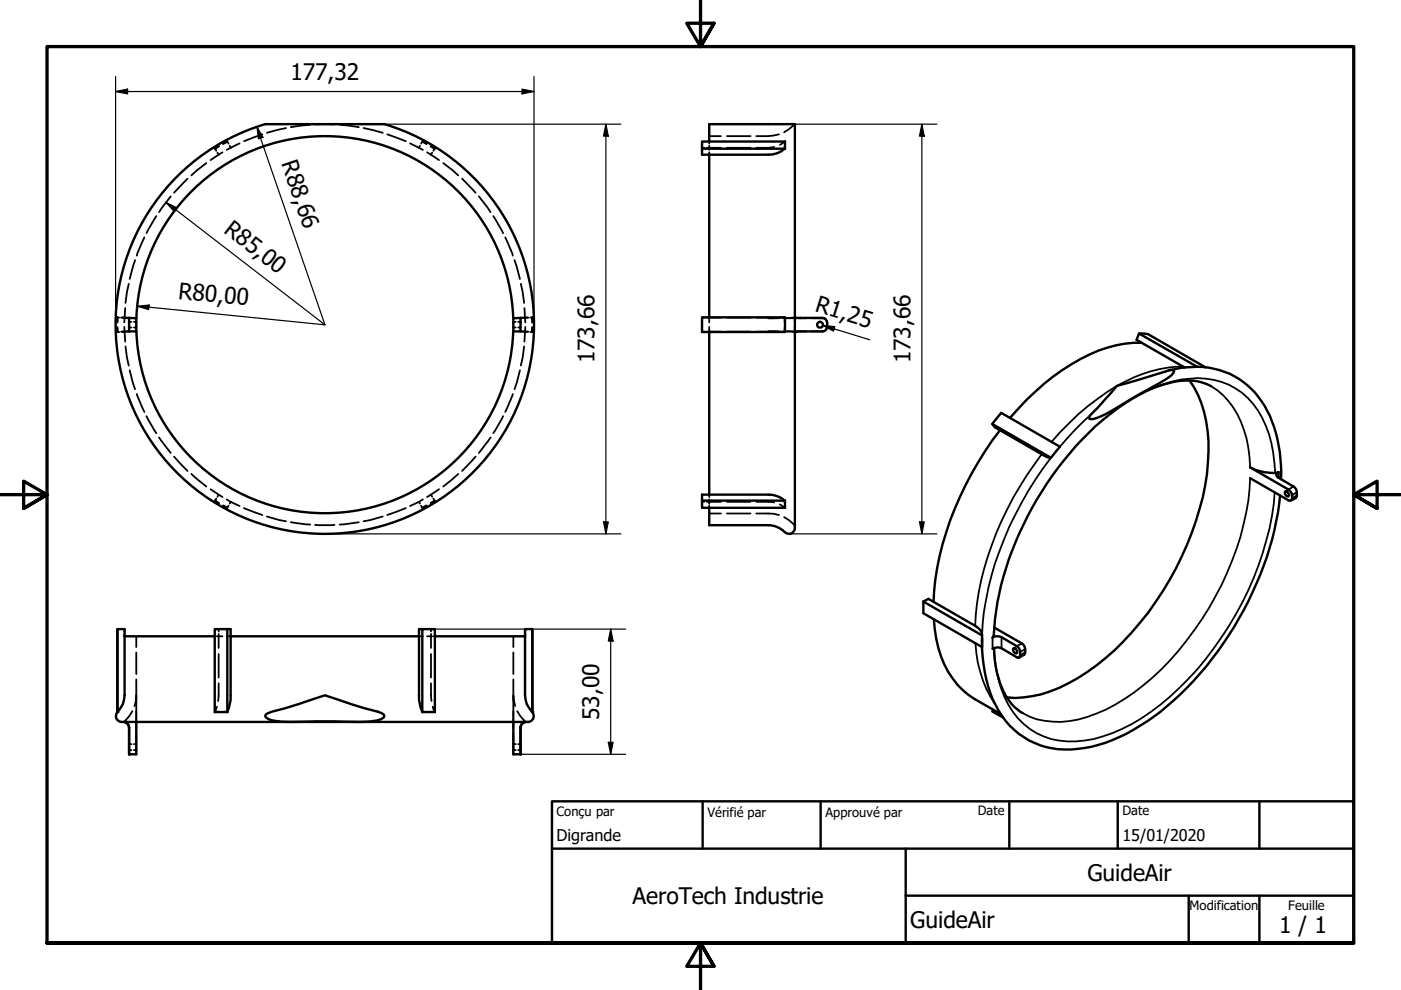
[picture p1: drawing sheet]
<svg xmlns="http://www.w3.org/2000/svg" width="297mm" height="210mm" viewBox="0 0 297 210" stroke-linecap="round" stroke-linejoin="round" font-family="sans-serif">
<g fill="none" stroke="#000" stroke-width=".38">
<path d="M39.8 37.9l-2.9 3M43.8 34.6l-3.2 2.6M45.5 31.5l.9-.5-.8 .5 .2 .5M46.1 32.4l.3 .4M46.4 32.8l-1.8 1.1M47.2 32.3l-.8 .5M48.5 30.5l-.3-.5-.9 .5M48.7 30.9l.2 .4M48.9 31.3l-.8 .5M50.8 30.4l-1.9 .9M55.6 28.5l-3.8 1.4M60.6 27.1l-4 1.1"/>
<path d="M65.8 26.5l-4.1 .5M66.8 26.4h4.1M72 26.5l4.1 .5M77.1 27.1l4.1 1.1M82.1 28.5l3.9 1.4M86.9 30.4l1.9 .9M88.8 31.3l.9 .5M89 30.9l-.2 .4M89.3 30.5l.2-.5 .9 .5M90.6 32.3l.8 .5M91.3 31l.9 .5zM91.4 32.8l1.7 1.1"/>
<path d="M91.6 32.4l-.2 .4M92.1 31.5l-.2 .5M94 34.6l3.2 2.6M98 37.9l2.8 3M148.8 31.3h.6M149.9 31.3h.5v.5M150.4 30v.5M150.4 30.9v.4h2.4M150.4 32.3v.5M150.4 28.9h2.4M154.1 31.3h5M154.1 28.9h5"/>
<path d="M164.1 31.2l-1.2 .1h-2.6M165.2 28.5l-2.3 .4h-2.6M166.4 30h.1M166.4 30l-1 .7M166.4 30v.5M166.4 31v.5M168.2 26.6l-2 1.4M168.4 26.3l-.1 .2M28.6 55.2l-1.1 4M30.6 50.3l-1.6 3.9M33.1 45.8l-2 3.6M36.2 41.6l-2.5 3.4"/>
<path d="M101.5 41.6l2.5 3.4M104.6 45.8l2.1 3.6M107.1 50.3l1.6 3.9M109.1 55.2l1.1 4M24.9 67.3v1.1zM24.9 69.4l.1 1zM25 67.3h.3M25 70.4h.3M25.7 67.3h.3M25.7 70.3h.3M26.4 69.3l.1 3.1M26.5 65.3l-.1 3.1"/>
<path d="M26.6 73.4l.7 4.1M27.3 60.2l-.7 4M27.4 68.2h.5M27.4 69.4h.5M27.5 78.5l1.1 4M28.4 68.2h.5M28.4 69.4h.5M108.8 68.2h.5M108.8 69.4h.5M109.9 68.2h.5M109.9 69.4h.5M110.2 78.5l-1.1 4"/>
<path d="M110.4 60.2l.7 4M111.1 73.4l-.7 4.1M111.2 65.3l.2 3.1M111.4 69.3l-.2 3.1M111.8 67.3h.3M111.8 70.3h.3M112.5 70.4h.3M112.8 67.3v1.1zM112.8 67.3h-.3M112.8 69.4v1zM148.8 67.3h.6M148.8 70.3h.6"/>
<path d="M149.9 67.3h2.9M149.9 70.3h2.9M150.4 67.3v1.1M150.4 69.3v1M154.1 67.3h5M154.1 70.3h5M160.3 67.3h3.7M160.3 70.3h3.7M165 67.4l-2.1 .1h2.3M165 70.3h-2.1h2.3M165.2 70.3l1.2 .1M166.1 70.3h2.2"/>
<path d="M166.3 67.5h4.6M166.3 70.3h4.6M166.4 67.3h.1M166.4 70.4h.1M166.4 67.3h-1.2M166.4 67.3v1.1M166.4 69.4v1M168.3 67.3l-2.2 .1M168.4 67.3h.1v1.1M168.5 69.3v1h-.1M172.1 67.5l2.8 .1M174.9 70.1l-.5 .2h-2.3"/>
<path d="M175.2 68l.2 .4M175.4 69.3l-.2 .5M29 83.5l1.6 3.8M31.1 88.2l2 3.7M33.7 92.7l2.5 3.3M36.9 96.8l2.9 3.1M100.8 96.8l-2.8 3.1M104 92.7l-2.5 3.3M106.7 88.2l-2.1 3.7M108.7 83.5l-1.6 3.8M40.6 100.5l3.2 2.7M44.6 103.7l1.8 1.2"/>
<path d="M45.5 106.1l.9 .6M45.8 105.7l-.2 .4 .8 .6M46.4 104.9l.8 .5M46.4 104.9l-.3 .4M47.3 107.2l.9 .5M48.1 105.9l.8 .5M48.5 107.2l-.3 .5M48.9 106.4l1.9 .9M48.9 106.4l-.2 .4M51.7 107.7l3.9 1.5M56.6 109.5l4 1M61.7 110.7l4.1 .5"/>
<path d="M66.8 111.3h4.1M76.1 110.7l-4.1 .5M81.2 109.5l-4.1 1M86 107.7l-3.9 1.5M88.8 106.4l-1.9 .9M88.8 106.4l.2 .4M89.3 107.2l.2 .5M89.7 105.9l-.9 .5M90.4 107.2l-.9 .5M91.4 104.9l-.8 .5M91.4 104.9l.2 .4M91.9 105.7l.2 .4"/>
<path d="M92.1 106.1l-.8 .6M93.1 103.7l-1.7 1.2M97.2 100.5l-3.2 2.7M148.8 106.4h.6M149.9 106.4h2.9M150.4 104.9v.5M150.4 105.9v.9M150.4 107.2v.5M150.4 108.9h2.4M154.1 106.4h5M154.1 108.9h5M160.3 106.4l3.8 .1"/>
<path d="M160.3 108.9h3.7l1.2 .3M165.4 107l1 .7M166.2 109.6l1.1 .7 1 1M166.4 107.7h.1M166.4 106.1v.6M166.4 107.2v.5M168.5 111.6v.3M26.4 134.4v.5M26.4 133.4v.5M28.9 134.9v2.3M28.9 138.3v4.6M45.5 134.9h.3"/>
<path d="M46.1 134.9h1.1M46.4 133.4v.5M46.4 134.4v3M46.4 138.7v5M48.1 134.9h.8M88.8 134.9h.9M91.4 134.4v.5h-.8M91.4 133.4v.5M91.4 138.7v5M91.6 134.9h-.2v2.5M91.9 134.9h.3M108.8 134.9v2.3"/>
<path d="M108.8 138.3v4.6M111.4 134.4l-.1 .5M111.4 133.4v.5M25 150.9l-.1 .1M25.8 153.1h.1M25.9 153.1h.2M26.2 153l-.2 .1h.4M27.4 157.8h.5M27.4 159h.5M28.1 150.8l-.7 1-.9 1.1M28.4 157.8h.5M28.4 159h.5"/>
<path d="M28.9 157.8v.2M28.9 158.8v.2M28.9 147.4l-.1 1.2-.3 1.1M28.9 144.1v5.5M28.9 149.8v4.5M28.9 155.5v2.3M28.9 158.2v.4M28.9 159v.3M28.9 159.6v.3M45.6 150.9h.9M45.6 150.9v.1M46 149.8l-.4 1.1"/>
<path d="M46.4 144.9l-.2 3.7M47.4 150.9h.8M89.5 150.9h.9M91.2 150.9h.9M91.4 144.9l.1 3.7M91.8 149.8l.3 1.1M92.1 150.9l.1 .1M108.8 158.8v.2M108.8 157.8v.2M108.8 147.4l.4 2.3M108.8 144.1v5.5M108.8 149.8v4.5"/>
<path d="M108.8 155.5v2.3M108.8 158.2v.4M108.8 159v.3M108.8 159.6v.3M108.8 157.8h.5M108.8 159h.5M109.7 150.8l.6 1 1 1.1M109.9 157.8h.5M109.9 159h.5M111.4 153.1h.1M111.5 153l.3 .1h-.2M111.6 153.1h.2"/>
<path d="M111.9 153.1h.1M112.8 150.9v.1"/>
</g>
<g fill="#000">
<circle cx="45.5" cy="31.5" r=".19"/>
<circle cx="45.6" cy="31.5" r=".19"/>
<circle cx="48.2" cy="30" r=".19"/>
<circle cx="89.5" cy="30" r=".19"/>
<circle cx="150.4" cy="70.4" r=".19"/>
<circle cx="150.4" cy="70.3" r=".19"/>
<circle cx="168.5" cy="67.3" r=".19"/>
<circle cx="168.5" cy="70.3" r=".19"/>
<circle cx="45.5" cy="106.1" r=".19"/>
<circle cx="45.6" cy="106.1" r=".19"/>
<circle cx="48.2" cy="107.7" r=".19"/>
<circle cx="89.5" cy="107.7" r=".19"/>
<circle cx="26.1" cy="153.1" r=".19"/>
<circle cx="26.2" cy="153.1" r=".19"/>
<circle cx="45.5" cy="151" r=".19"/>
<circle cx="111.6" cy="153.1" r=".19"/>
</g>
<!-- layer: Visible (ISO) -->
<g fill="none" stroke="#000" stroke-width=".51">
<path d="M56.3 26.3a44.4 44.4 0 0 0-23.5 68.3 44.4 44.4 0 0 0 72.2 0 44.4 44.4 0 0 0-23.5-68.3M56.3 26.3h25.2M148.8 30h17.6v1.5h-17.6zM148.8 31.5v1.3h14.1a5.4 5.4 0 0 0 3.5-1.3M150.4 30v-3.7h18.1v85.6a1.24 1.24 0 0 1-.7 1.2 1.24 1.24 0 0 1-1.4-.3M150.4 32.8v34.5M26 67.3l1.4 .1M27.4 69.3v1M27.4 67.4l1.5 .1v.9v1.9h-1.5M27.4 67.4v1M27.4 70.3h-1.4M27.4 68.4v.9"/>
<path d="M28.9 70.2a40 40 0 0 0 40 38.6 40 40 0 0 0 39.9-38.6M28.9 67.4a40 40 0 0 1 40-38.5 40 40 0 0 1 39.9 38.5M110.4 68.4v.9M110.4 67.4l-1.6 .1v1v1.8h1.6M110.4 69.3v1M110.4 67.4v1M110.4 70.3h1.4M111.8 67.3l-1.4 .1M148.8 67.3h17.6v3.1h-17.6zM150.4 70.4v34.5M168.5 67.3l5.9 .1a.98 .98 0 0 1 1 1v.9a.98 .98 0 0 1-1 1h-5.9M241.5 70.7l1.9 .1 12.2 7.1"/>
<path d="M242.1 72.7a26.9 26.9 0 0 0-15 4.6 52.6 52.6 0 0 0-13 11.3M242.1 72.7l-1.1-.7 .5-1.3 12.3 7.1M242.1 72.7l9.1 5.2M247.8 78.5a18.6 18.6 0 0 1 14.8 1.8 19.8 19.8 0 0 1 8.2 12.8l.7 4.1 .2 2.9-.1 1.5M210.4 89.9l1.9-2.4 12.4 7.2-1.9 2.4M212 91.2a67.5 67.5 0 0 0-13.9 34.1l-.2 2.3M212 91.2l-1.1-.6-.5-.7 12.4 7.2M212 91.2l8.9 5.1a3.4 3.4 0 0 0 1.9 .8M236.8 81.8l11.2-3.3h.7l.2 .1a1.82 1.82 0 0 1-1 1.3l-9.8 5.7a18.5 18.5 0 0 1-6.6 3.3l-.6-.2v-.3zM252.2 80.7a25.6 25.6 0 0 1 3.9 17.4 61.1 61.1 0 0 1-9.6 27.3 56.9 56.9 0 0 1-18 18.4 24 24 0 0 1-15 4.1M256.8 81.9a12 12 0 0 0-9.8-.5 36.3 36.3 0 0 0-13.5 7.9 69.7 69.7 0 0 0-22 38.5l-.6 3.6-.2 3.3-.3 .5a1.97 1.97 0 0 1 1.9-.1l3.3 1.9a1.91 1.91 0 0 1 .5 2.4h-.5l-3.3-2a1.93 1.93 0 0 0-1.9 .2M148.8 106.1h17.6v1.6h-17.6z"/>
<path d="M148.8 106.1v-1.2h14.1a5.4 5.4 0 0 1 3.5 1.2M150.4 107.7v3.7h12.5M162.8 111.4l1.2 .1 1 .3 1.4 1M265 101.4l8.2 4.7h.5a1.64 1.64 0 0 0-.5-2.3l-8.2-4.7a9.6 9.6 0 0 0 6.1 1l-.3 .2a.55 .55 0 0 0 .2 1l3.3 1.9a1.84 1.84 0 0 1 .5 2.4l-1.1 .5M271.4 105.1a69 69 0 0 1-14.4 34.6 55.1 55.1 0 0 1-19.8 16.6 24.3 24.3 0 0 1-15.4 2.1 17.2 17.2 0 0 1-11.9-11.6 34 34 0 0 1-1.7-11.6M272.5 104.2a.73 .73 0 0 1 .7 1.1 .73 .73 0 0 1-.7-1.1zM24.9 133.4h1.5v14a4.9 4.9 0 0 1-1.5 3.6zM24.9 133.4v17.6M26.4 134.9h19.1M45.5 133.4h2.7v17.6h-2.7zM48.2 133.4h.7v14a9.2 9.2 0 0 1-.7 3.6M48.9 134.9h39.9"/>
<path d="M89.5 133.4h2.7v17.6h-2.7zM89.5 133.4h-.7v14a9.2 9.2 0 0 0 .7 3.6M92.2 134.9h19.1M112.8 133.4v17.6v-17.6h-1.5v14a4.9 4.9 0 0 0 1.5 3.6M195.8 127.5v2.5l12.4 7.2v-1.2a2.71 2.71 0 0 0-1.4-3.3l-8.9-5.1M195.8 127.5l1-.5 1.1 .6M195.8 127.5l12.4 7.2M198 131.3a21.8 21.8 0 0 0 6.2 15l2.5 1.9 5.5 3.2M210.8 137.4a18.2 18.2 0 0 0 4.3 12.6l1.7 1.2M210.8 133.1l5.9 3.3a1.85 1.85 0 0 1 .5 2.4l-1.1 .6M214.9 137.4a.73 .73 0 0 1 .6 1.1 .73 .73 0 0 1-.6-1.1zM24.9 151a1.24 1.24 0 0 0-.2 1.3 1.24 1.24 0 0 0 1.1 .8"/>
<path d="M25.8 153.1h86.2M26.4 153.1a1.2 1.2 0 0 1 1 1.2 1.28 1.28 0 0 0-1-1.2zM27.4 157.8v2.1M27.4 154.3v5.6M28.9 153.1v6.8h-1.5M56.4 151.5l1.2-.6 2.9-.8 8.4-2.7 8.3 2.7 2.9 .8 1.2 .6a.45 .45 0 0 1-.1 .7 6.1 6.1 0 0 1-3.1 .8l-11-.1a42.7 42.7 0 0 1-9.3-.1 1.51 1.51 0 0 1-1.5-1.1zM108.8 153.1v6.8h1.6M110.4 157.8v2.1M110.4 154.3v5.6M110.9 153.2l.5-.1a1.29 1.29 0 0 0-1 1.2l.2-.8zM112.8 151a1.24 1.24 0 0 1 .3 1.3 1.24 1.24 0 0 1-1.2 .8M210.6 150.5l-.2 .3 2.3 1.3"/>
<circle cx="173.8" cy="68.9" r=".62"/>
</g>
<g fill="#000">
<circle cx="24.9" cy="151" r=".25"/>
<circle cx="27.4" cy="159.9" r=".25"/>
<circle cx="110.4" cy="159.9" r=".25"/>
<circle cx="112.8" cy="151" r=".25"/>
</g>
<!-- layer: Etroit visible (ISO) -->
<g fill="none" stroke="#000" stroke-width=".38">
<path d="M250.9 77.8a29.9 29.9 0 0 0-18.2 6.8 52.1 52.1 0 0 0-9.8 9.1M220.9 96.3a67.5 67.5 0 0 0-14 34l-.1 2.4M222.8 97.1a71 71 0 0 0-14.2 32.7l-.4 4.9M231.3 87.9a63.8 63.8 0 0 0-6.6 6.8M240.5 84.2a25.7 25.7 0 0 1 15.2-3.9 14.9 14.9 0 0 1 12.7 9.9 28.4 28.4 0 0 1 2 10.1M256.8 81.9a17.2 17.2 0 0 1 7.5 11l.6 4 .1 2.2M265 101.4a56.1 56.1 0 0 1-7.3 25.1 60 60 0 0 1-19.3 21.7 29.1 29.1 0 0 1-13.5 4.9 15.7 15.7 0 0 1-8.1-1.9M270.3 104.4a64.4 64.4 0 0 1-11.3 30.8 58.9 58.9 0 0 1-19 18.3 24.3 24.3 0 0 1-15.5 3.5 15.4 15.4 0 0 1-12.3-11.2 28.9 28.9 0 0 1-1.4-8.4M271.1 100.1v1.2M274.3 103.2l-1.1 .6M275 105.1l-1.1 .5M275 104.4l-1.1 .6"/>
<path d="M206.8 136.4a26 26 0 0 0 4 12.7M210.4 135.2v2.4M212.3 135.1v2.3M216.7 136.4l-1.1 .6M217.4 138.3l-1.1 .7M217.4 137.6l-1.1 .6"/>
</g>
<!-- layer: Cadre (ISO) -->
<path d="M148.5 -.1v10l-2.9-5h5.8l-2.9 5 2.9-5M0 104.9h10l-5-2.9v5.8l5-2.9-5 2.9M297 104.9h-10l5-2.9v5.8l-5-2.9 5 2.9M10 199.9v-190h277v190h-277h277M151.4 204.9l-2.9-5 2.9 5h-5.8l2.9-5v10" fill="none" stroke="#000" stroke-width=".7"/>
<!-- layer: Titre (ISO) -->
<path d="M117 169.9h170v30h-170zM117 179.9h170M149 169.9v10M174 169.9v10M192 179.9v20M214 169.9v10M237 169.9v10M267 169.9v10M192 189.9h95M252 189.9v10M267 189.9v10" fill="none" stroke="#000" stroke-width=".51"/>
<!-- layer: Cote (ISO) -->
<g fill="none" stroke="#000" stroke-width=".25">
<path d="M24.5 19.4l2.6-.5v1zM24.5 19.4h88.7M24.5 16.2v52.7M110.7 18.9l2.5 .5-2.5 .5zM113.2 16.2v52.7M54.5 26.9l1.3 2.2-1 .3zM54.5 26.9l14.4 42M81.5 26.3h50.1M128.5 26.3l.5 2.6h-1zM128.5 26.3v86.9M168.5 26.3h30.1M195.5 26.3l.5 2.6h-1.1z"/>
<path d="M195.5 26.3v86.9M35.2 42.9l2.3 1.1-.6 .8zM35.2 42.9l33.7 26M29.1 64.9l2.5-.2-.1 .9zM29.1 64.9l39.8 4M174.4 69l2.6 .3-.3 .9zM174.4 69l10 3M68.9 113.2h62.7M128 110.7h1l-.5 2.5zM167.3 113.2h31.3M194.9 110.7h1.1l-.5 2.5zM92.2 133.4h40.5"/>
<path d="M129.5 133.4l.5 2.5h-1zM129.5 133.4v26.5M110.4 159.9h22.3M129 157.4h1l-.5 2.5z"/>
</g>
<g fill="#000">
<path d="M24.5 19.4l2.6-.5v1z" fill-rule="evenodd"/>
<path d="M110.7 18.9l2.5 .5-2.5 .5z" fill-rule="evenodd"/>
<path d="M54.5 26.9l1.3 2.2-1 .3z" fill-rule="evenodd"/>
<path d="M128.5 26.3l.5 2.6h-1z" fill-rule="evenodd"/>
<path d="M195.5 26.3l.5 2.6h-1.1z" fill-rule="evenodd"/>
<path d="M35.2 42.9l2.3 1.1-.6 .8z" fill-rule="evenodd"/>
<path d="M29.1 64.9l2.5-.2-.1 .9z" fill-rule="evenodd"/>
<path d="M174.4 69l2.6 .3-.3 .9z" fill-rule="evenodd"/>
<path d="M128 110.7h1l-.5 2.5z" fill-rule="evenodd"/>
<path d="M194.9 110.7h1.1l-.5 2.5z" fill-rule="evenodd"/>
<path d="M129.5 133.4l.5 2.5h-1z" fill-rule="evenodd"/>
<path d="M129 157.4h1l-.5 2.5z" fill-rule="evenodd"/>
</g>
<g font-size="4.8">
<text x="61.6" y="17">177,32</text>
<text x="59.6" y="34.6" transform="rotate(71 59.6 34.6)">R88,66</text>
<text x="47.2" y="49.1" transform="rotate(38 47.2 49.1)">R85,00</text>
<text x="37.7" y="63.3" transform="rotate(6 37.7 63.3)">R80,00</text>
<text x="172.6" y="65.9" transform="rotate(17 172.6 65.9)">R1,25</text>
<text x="126" y="77.1" transform="rotate(-90 126 77.1)">173,66</text>
<text x="193" y="77.1" transform="rotate(-90 193 77.1)">173,66</text>
<text x="127.1" y="152.6" transform="rotate(-90 127.1 152.6)">53,00</text>
<text x="134.1" y="191.7">AeroTech Industrie</text>
<text x="230.6" y="186.7">GuideAir</text>
<text x="193" y="196.7">GuideAir</text>
<text x="271.2" y="197.8">1 / 1</text>
</g>
<g font-size="3.4">
<text x="118" y="178.2">Digrande</text>
<text x="238" y="178.3">15/01/2020</text>
</g>
<g font-size="2.7">
<text x="118" y="172.9">Conçu par</text>
<text x="150" y="173.1">Vérifié par</text>
<text x="175" y="173.1">Approuvé par</text>
<text x="207.3" y="172.9">Date</text>
<text x="238" y="172.9">Date</text>
<text x="252.2" y="193">Modification</text>
<text x="273.1" y="193">Feuille</text>
</g>
</svg>
